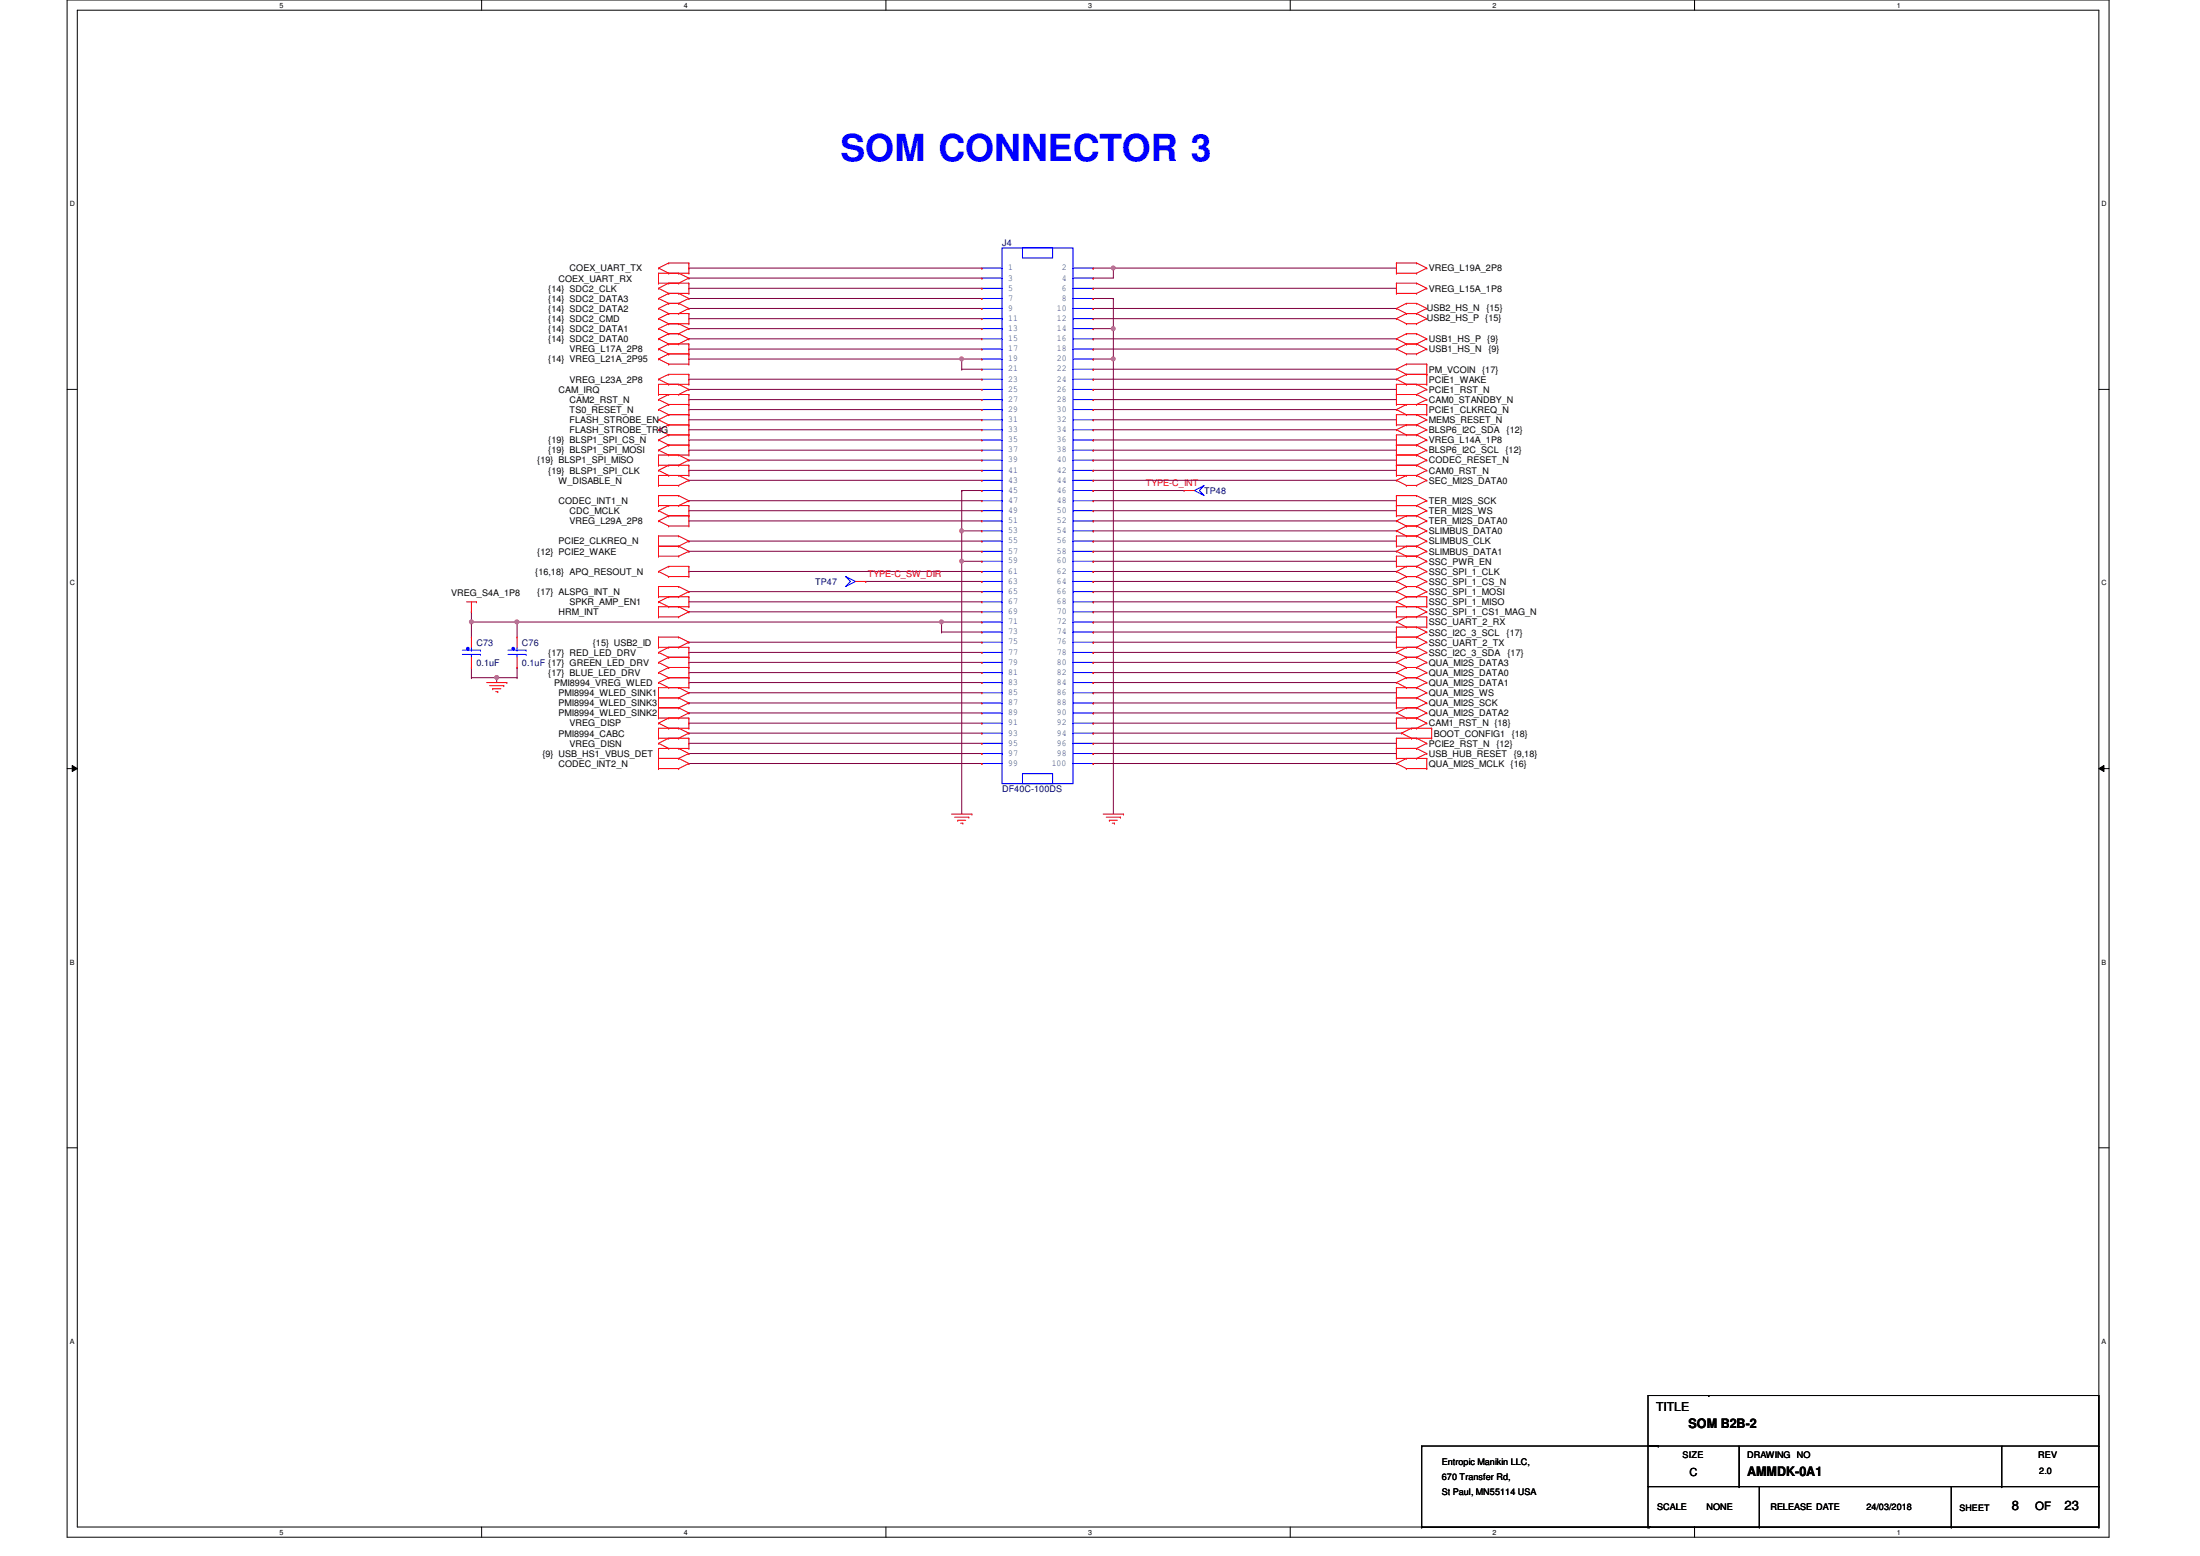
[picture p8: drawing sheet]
<svg xmlns="http://www.w3.org/2000/svg" width="420mm" height="297mm" viewBox="0 0 420 297" stroke-linecap="round" stroke-linejoin="round" font-family="sans-serif">
<path d="M12.8 0h390v293.5h-390zM14.8 1.9h386v289.6h-386z" fill="none" stroke="#000" stroke-width=".19"/>
<g fill="#fff">
<path d="M53.4 .2h.7v1.5h-.7z"/>
<path d="M53.4 291.7h.7v1.5h-.7z"/>
</g>
<path d="M92 0v1.9M92 291.5v2" fill="none" stroke="#000" stroke-width=".19"/>
<g fill="#fff">
<path d="M130.6 .2h.7v1.5h-.7z"/>
<path d="M130.6 291.7h.7v1.5h-.7z"/>
</g>
<path d="M169.2 0v1.9M169.2 291.5v2" fill="none" stroke="#000" stroke-width=".19"/>
<g fill="#fff">
<path d="M207.8 .2h.8v1.5h-.8z"/>
<path d="M207.8 291.7h.8v1.5h-.8z"/>
</g>
<path d="M246.4 0v1.9M246.4 291.5v2" fill="none" stroke="#000" stroke-width=".19"/>
<g fill="#fff">
<path d="M285 .2h.8v1.5h-.8z"/>
<path d="M285 291.7h.8v1.5h-.8z"/>
</g>
<path d="M323.6 0v1.9M323.6 291.5v2" fill="none" stroke="#000" stroke-width=".19"/>
<g fill="#fff">
<path d="M362.2 .2h.8v1.5h-.8z"/>
<path d="M362.2 291.7h.8v1.5h-.8z"/>
<path d="M13.3 38.1h1v1.6h-1z"/>
<path d="M401.4 38.1h.9v1.6h-.9z"/>
<path d="M13.3 110.5h1v1.6h-1z"/>
<path d="M401.4 110.5h.9v1.6h-.9z"/>
</g>
<path d="M12.8 74.3h2M400.8 74.3h2" fill="none" stroke="#000" stroke-width=".19"/>
<g fill="#fff">
<path d="M13.3 182.9h.9v1.5h-.9z"/>
<path d="M401.4 182.9h.8v1.5h-.8z"/>
</g>
<path d="M12.8 146.7h2M13.8 146.1l1 .6-1 .6zM400.8 146.7l1-.6v1.2zM400.8 146.7h2" fill="none" stroke="#000" stroke-width=".19"/>
<path d="M13.8 146.1l1 .6-1 .6zM400.8 146.7l1-.6v1.2z" fill="#000"/>
<g fill="#fff">
<path d="M13.3 255.3h.9v1.5h-.9z"/>
<path d="M401.4 255.3h.8v1.5h-.8z"/>
</g>
<path d="M12.8 219.1h2M400.8 219.1h2" fill="none" stroke="#000" stroke-width=".19"/>
<path d="M183.7 107.1h.1M183.7 107.1v48.3" fill="none" stroke="#800040" stroke-width=".19"/>
<circle cx="183.6" cy="107.1" r=".37" fill="#f0f"/>
<circle cx="183.6" cy="107.1" r=".37" fill="none" stroke="#f0f" stroke-width=".19"/>
<path d="M212.6 68.5h.1M212.6 68.5v86.9" fill="none" stroke="#800040" stroke-width=".19"/>
<circle cx="212.6" cy="68.5" r=".37" fill="#f0f"/>
<circle cx="212.6" cy="68.5" r=".37" fill="none" stroke="#f0f" stroke-width=".19"/>
<g fill="none" stroke="#800040" stroke-width=".19">
<path d="M131.6 53.1h.1M131.6 55h.1M131.6 58.9h.1M131.6 53.1h55.9M131.6 55h55.9M131.6 58.9h55.9M131.6 60.8h.1M131.6 64.7h.1M131.6 66.6h.1M131.6 72.4h.1M131.6 78.2h.1M131.6 60.8h55.9"/>
<path d="M131.6 64.7h55.9M131.6 66.6h55.9M131.6 72.4h55.9M131.6 78.2h55.9M131.6 82h.1M131.6 84h.1M131.6 87.8h.1M131.6 89.8h.1M131.6 95.6h.1M131.6 91.7h.1M131.6 97.5h.1M131.6 99.4h.1"/>
<path d="M131.6 82h55.9M131.6 84h55.9M131.6 87.8h55.9M131.6 89.8h55.9M131.6 95.6h55.9M131.6 91.7h55.9M131.6 97.5h55.9M131.6 99.4h55.9M183.7 101.3h.1M183.7 101.3h3.8"/>
</g>
<circle cx="183.6" cy="101.3" r=".38" fill="#f0f"/>
<circle cx="183.6" cy="101.3" r=".38" fill="none" stroke="#f0f" stroke-width=".19"/>
<g fill="none" stroke="#800040" stroke-width=".19">
<path d="M208.8 58.9h.1M208.8 55h.1M208.8 58.9h57.9M208.8 55h57.9M208.8 60.8h.1M208.8 62.7h.1M208.8 60.8h57.9M208.8 62.7h3.8M131.6 103.3h.1M131.6 109.1h.1M131.6 112.9h.1M131.6 114.9h.1"/>
<path d="M131.6 103.3h55.9M131.6 109.1h55.9M131.6 112.9h55.9M131.6 114.9h55.9M183.7 107.1h.1M183.7 107.1h3.8M131.6 124.5h.1M131.6 126.4h.1M131.6 136.1h.1M131.6 140h.1M131.6 124.5h55.9M131.6 126.4h55.9"/>
<path d="M131.6 136.1h55.9M131.6 140h55.9M131.6 141.9h.1M131.6 145.8h.1M131.6 141.9h55.9M131.6 145.8h55.9M208.8 141.9h.1M208.8 143.8h.1M208.8 141.9h57.9M208.8 143.8h57.9"/>
</g>
<circle cx="212.6" cy="62.7" r=".38" fill="#f0f"/>
<circle cx="212.6" cy="62.7" r=".38" fill="none" stroke="#f0f" stroke-width=".19"/>
<g fill="none" stroke="#800040" stroke-width=".19">
<path d="M131.6 51.2h.1M131.6 57h.1M131.6 51.2h55.9M131.6 57h55.9M208.8 53.1h.1M208.8 57h.1M208.8 57h3.8M212.6 51.2h.1M212.6 57h.1M212.6 57v11.5h-3.8M212.6 51.2v1.9h-3.8M131.6 62.7h.1"/>
<path d="M131.6 74.3h.1M131.6 76.3h.1M131.6 68.5h.1M131.6 68.5h55.9M131.6 76.3h55.9M131.6 74.3h55.9M131.6 62.7h55.9M183.7 70.5h.1M183.7 68.5h.1M183.7 70.5h3.8M183.7 68.5v2M208.8 68.5h.1"/>
<path d="M208.8 70.5h.1M208.8 72.4h.1M208.8 78.2h.1M208.8 76.3h.1M208.8 74.3h.1M208.8 66.6h.1M208.8 70.5h57.9M208.8 72.4h57.9M208.8 78.2h57.9M208.8 76.3h57.9M208.8 74.3h57.9M208.8 66.6h57.9"/>
<path d="M212.6 62.7h.1M131.6 80.1h.1M131.6 85.9h.1M131.6 85.9h55.9M131.6 80.1h55.9M183.7 93.6h.1M183.7 93.6h3.8M183.7 93.6v13.5M208.8 82h.1M208.8 84h.1M208.8 85.9h.1M208.8 99.4h.1"/>
<path d="M208.8 97.5h.1M208.8 89.8h.1M208.8 95.6h.1M208.8 87.8h.1M208.8 80.1h.1M208.8 93.6h.1M208.8 82h57.9M208.8 84h57.9M208.8 85.9h57.9M208.8 99.4h57.9M208.8 97.5h57.9M208.8 89.8h57.9"/>
<path d="M208.8 95.6h57.9M208.8 87.8h57.9M208.8 80.1h57.9M208.8 93.6h17.3M131.6 105.2h.1M131.6 116.8h.1M131.6 105.2h55.9M131.6 116.8h55.9M165.3 111h.1M165.3 111h22.2M179.8 118.7h.1M179.8 118.7v1.9"/>
<path d="M183.7 101.3h.1M208.8 109.1h.1M208.8 118.7h.1M208.8 105.2h.1M208.8 103.3h.1M208.8 101.3h.1M208.8 107.1h.1M208.8 111h.1M208.8 112.9h.1M208.8 114.9h.1M208.8 116.8h.1M208.8 109.1h57.9"/>
<path d="M208.8 118.7h57.9M208.8 105.2h57.9M208.8 103.3h57.9M208.8 101.3h57.9M208.8 107.1h57.9M208.8 111h57.9M208.8 112.9h57.9M208.8 114.9h57.9M208.8 116.8h57.9M131.6 128.4h.1M131.6 122.6h.1M131.6 130.3h.1"/>
<path d="M131.6 132.2h.1M131.6 134.2h.1M131.6 138h.1M131.6 132.2h55.9M131.6 134.2h55.9M131.6 128.4h55.9M131.6 122.6h55.9M131.6 130.3h55.9M131.6 138h55.9M179.8 120.6h.1M179.8 120.6h7.7M208.8 120.6h.1"/>
<path d="M208.8 132.2h.1M208.8 134.2h.1M208.8 124.5h.1M208.8 136.1h.1M208.8 122.6h.1M208.8 126.4h.1M208.8 128.4h.1M208.8 130.3h.1M208.8 138h.1M208.8 140h.1M208.8 120.6h57.9M208.8 132.2h57.9"/>
<path d="M208.8 134.2h57.9M208.8 124.5h57.9M208.8 128.4h57.9M208.8 136.1h57.9M208.8 122.6h57.9M208.8 130.3h57.9M208.8 138h57.9M208.8 126.4h57.9M208.8 140h58.9M131.6 143.8h.1M131.6 143.8h55.9M208.8 145.8h.1"/>
<path d="M208.8 145.8h57.9"/>
</g>
<circle cx="183.6" cy="68.5" r=".37" fill="#f0f"/>
<circle cx="183.6" cy="68.5" r=".37" fill="none" stroke="#f0f" stroke-width=".19"/>
<path d="M208.8 51.2h.1M208.8 51.2h3.8M90 118.7h.1M90 118.7h8.8M179.8 118.7h.1M179.8 118.7h7.7" fill="none" stroke="#800040" stroke-width=".19"/>
<circle cx="212.6" cy="51.2" r=".37" fill="#f0f"/>
<circle cx="212.6" cy="51.2" r=".37" fill="none" stroke="#f0f" stroke-width=".19"/>
<path d="M212.6 51.2h.1M212.6 51.2h54.1M90 116.8h.1M90 116.8v1.9" fill="none" stroke="#800040" stroke-width=".19"/>
<circle cx="90" cy="118.7" r=".37" fill="#f0f"/>
<circle cx="90" cy="118.7" r=".37" fill="none" stroke="#f0f" stroke-width=".19"/>
<path d="M208.8 64.7h.1M208.8 64.7h57.9M208.8 91.7h.1M208.8 91.7h57.9M90 118.7h.1M90 118.7v2.9M98.8 118.7h.1M98.8 118.7v2.9M98.8 118.7h81" fill="none" stroke="#800040" stroke-width=".19"/>
<circle cx="179.8" cy="118.7" r=".37" fill="#f0f"/>
<circle cx="179.8" cy="118.7" r=".37" fill="none" stroke="#f0f" stroke-width=".19"/>
<circle cx="98.7" cy="118.7" r=".37" fill="#f0f"/>
<circle cx="98.7" cy="118.7" r=".37" fill="none" stroke="#f0f" stroke-width=".19"/>
<path d="M90 129.4h.1M90 127.4v2M90 129.4h4.9M94.9 129.4h.1M94.9 129.4v.9M98.8 127.4h.1M98.8 127.4v2" fill="none" stroke="#800040" stroke-width=".19"/>
<circle cx="94.9" cy="129.3" r=".38" fill="#f0f"/>
<circle cx="94.9" cy="129.3" r=".38" fill="none" stroke="#f0f" stroke-width=".19"/>
<path d="M94.9 129.4h3.9M98.8 129.4h.1" fill="none" stroke="#800040" stroke-width=".19"/>
<g fill="none" stroke="#f00" stroke-width=".19">
<path d="M125.8 51.2h.1M125.8 54.1h.1M125.8 52.2h.1M125.8 55h.1M125.8 57h.1M125.8 58.9h.1M125.8 52.2h5.8M125.8 51.2l1.9 1M125.8 54.1h5.8M125.8 52.2v1.9M125.8 55l1.9 1M125.8 57l1.9 .9"/>
<path d="M125.8 58.9l1.9 1M127.7 50.2h.1M127.7 52.2h.1M127.7 54.1h.1M127.7 56h.1M127.7 57.9h.1M127.7 59.9h.1M127.7 50.2l-1.9 1M127.7 50.2h3.9M127.7 54.1l-1.9 .9M127.7 56h3.9M127.7 56l-1.9 1"/>
<path d="M127.7 57.9h1.9M127.7 57.9l-1.9 1M127.7 59.9h3.9M127.7 59.9l-1.9 .9M129.6 52.2h.1M129.6 54.1h.1M129.6 56h.1M129.6 57.9h.1M129.6 59.9h.1M129.6 52.2l2 .9M129.6 56l2 1M129.6 57.9l2 1"/>
<path d="M131.6 50.2h.1M131.6 52.2h.1M131.6 53.1h.1M131.6 54.1h.1M131.6 56h.1M131.6 57h.1M131.6 58.9h.1M131.6 59.9h.1M131.6 50.2v2M131.6 54.1v1.9M131.6 59.9v1.9M131.6 53.1l-2 1"/>
<path d="M131.6 57l-2 .9M131.6 58.9l-2 1M266.7 52.2h.1M266.7 50.2h.1M266.7 56h.1M266.7 54.1h.1M266.7 58.9h.1M266.7 50.2h3.8M266.7 52.2h3.8M266.7 54.1h3.8M266.7 56h3.8M266.7 50.2v2"/>
<path d="M266.7 54.1v1.9M266.7 58.9l1.9 1M268.6 59.9h.1M268.6 57.9h.1M268.6 57.9h1.9M268.6 59.9h1.9M268.6 57.9l-1.9 1M268.6 59.9l-1.9 .9M270.5 50.2h.1M270.5 52.2h.1M270.5 54.1h.1M270.5 56h.1"/>
<path d="M270.5 59.9h.1M270.5 57.9h.1M270.5 50.2l2 1M270.5 54.1l2 .9M270.5 57.9l2 1M270.5 59.9l2 .9M272.5 51.2h.1M272.5 55h.1M272.5 58.9h.1M272.5 51.2l-2 1M272.5 55l-2 1M272.5 58.9l-2 1"/>
<path d="M125.8 60.8h.1M125.8 62.7h.1M125.8 64.7h.1M125.8 66.6h.1M125.8 68.5h.1M125.8 72.4h.1M125.8 75.3h.1M125.8 73.4h.1M125.8 76.3h.1M125.8 78.2h.1M125.8 73.4v1.9M125.8 60.8l1.9 1"/>
<path d="M125.8 62.7l1.9 1M125.8 64.7l1.9 1M125.8 66.6l1.9 1M125.8 68.5l1.9 1M125.8 73.4h5.8M125.8 72.4l1.9 1M125.8 75.3h5.8M125.8 76.3l1.9 .9M125.8 78.2l1.9 1M127.7 61.8h.1M127.7 63.7h.1M127.7 65.7h.1"/>
<path d="M127.7 67.6h.1M127.7 69.5h.1M127.7 71.5h.1M127.7 73.4h.1M127.7 75.3h.1M127.7 77.2h.1M127.7 79.2h.1M127.7 61.8h3.9M127.7 61.8l-1.9 .9M127.7 63.7h1.9M127.7 63.7l-1.9 1M127.7 65.7h3.9"/>
<path d="M127.7 65.7l-1.9 .9M127.7 67.6h3.9M127.7 67.6l-1.9 .9M127.7 69.5h3.9M127.7 71.5l-1.9 .9M127.7 71.5h3.9M127.7 75.3l-1.9 1M127.7 77.2h3.9M127.7 77.2l-1.9 1M127.7 79.2h3.9M127.7 79.2l-1.9 .9M129.6 61.8h.1"/>
<path d="M129.6 63.7h.1M129.6 65.7h.1M129.6 73.4h.1M129.6 75.3h.1M129.6 61.8l2 .9M129.6 63.7l2 1M129.6 73.4l2 .9M131.6 61.8h.1M131.6 62.7h.1M131.6 64.7h.1M131.6 65.7h.1M131.6 67.6h.1"/>
<path d="M131.6 69.5h.1M131.6 71.5h.1M131.6 73.4h.1M131.6 74.3h.1M131.6 75.3h.1M131.6 77.2h.1M131.6 79.2h.1M131.6 65.7v3.8M131.6 71.5v1.9M131.6 75.3v11.6M131.6 62.7l-2 1M131.6 64.7l-2 1"/>
<path d="M131.6 74.3l-2 1M266.7 64.7h.1M266.7 66.6h.1M266.7 77.2h.1M266.7 75.3h.1M266.7 78.2h.1M266.7 79.2h.1M266.7 70.5h.1M266.7 72.4h.1M266.7 73.4h.1M266.7 60.8h.1M266.7 73.4h5.8"/>
<path d="M266.7 75.3h3.8M266.7 77.2h5.8M266.7 79.2h5.8M266.7 73.4v3.8M266.7 79.2v1.9M266.7 64.7l1.9 1M266.7 66.6l1.9 1M266.7 78.2l1.9 1M266.7 70.5l1.9 1M266.7 72.4l1.9 1M266.7 60.8l1.9 1M268.6 63.7h.1"/>
<path d="M268.6 65.7h.1M268.6 67.6h.1M268.6 77.2h.1M268.6 79.2h.1M268.6 69.5h.1M268.6 71.5h.1M268.6 73.4h.1M268.6 61.8h.1M268.6 61.8h1.9M268.6 63.7h1.9M268.6 65.7h1.9M268.6 67.6h1.9"/>
<path d="M268.6 69.5h3.9M268.6 71.5h3.9M268.6 63.7l-1.9 1M268.6 65.7l-1.9 .9M268.6 77.2l-1.9 1M268.6 69.5l-1.9 1M268.6 71.5l-1.9 .9M270.5 63.7h.1M270.5 65.7h.1M270.5 67.6h.1M270.5 75.3h.1M270.5 77.2h.1"/>
<path d="M270.5 79.2h.1M270.5 73.4h.1M270.5 61.8h.1M270.5 63.7l2 1M270.5 65.7l2 .9M270.5 75.3l2 1M270.5 79.2l2 .9M270.5 73.4l2 .9M272.5 64.7h.1M272.5 66.6h.1M272.5 76.3h.1M272.5 77.2h.1"/>
<path d="M272.5 79.2h.1M272.5 69.5h.1M272.5 71.5h.1M272.5 73.4h.1M272.5 74.3h.1M272.5 60.8h.1M272.5 64.7l-2 1M272.5 66.6l-2 1M272.5 76.3l-2 .9M272.5 69.5v3.9M272.5 77.2v2M272.5 74.3l-2 1"/>
<path d="M272.5 60.8l-2 1M125.8 80.1h.1M125.8 82h.1M125.8 84h.1M125.8 85.9h.1M125.8 88.8h.1M125.8 86.9h.1M125.8 89.8h.1M125.8 92.7h.1M125.8 90.8h.1M125.8 96.5h.1M125.8 94.6h.1"/>
<path d="M125.8 97.5h.1M125.8 99.4h.1M125.8 86.9v1.9M125.8 90.8v1.9M125.8 94.6v1.9M125.8 80.1l1.9 1M125.8 82l1.9 1M125.8 84l1.9 1M125.8 86.9h5.8M125.8 85.9l1.9 1M125.8 88.8h5.8M125.8 90.8h5.8"/>
<path d="M125.8 89.8l1.9 1M125.8 92.7h3.8M125.8 94.6h3.8M125.8 96.5h5.8M125.8 97.5l1.9 1M125.8 99.4l1.9 1M127.7 81.1h.1M127.7 83h.1M127.7 85h.1M127.7 86.9h.1M127.7 88.8h.1M127.7 90.8h.1"/>
<path d="M127.7 96.5h.1M127.7 98.5h.1M127.7 81.1h3.9M127.7 81.1l-1.9 .9M127.7 83h3.9M127.7 83l-1.9 1M127.7 85h3.9M127.7 85l-1.9 .9M127.7 88.8l-1.9 1M127.7 96.5l-1.9 1M127.7 98.5h3.9M127.7 98.5l-1.9 .9"/>
<path d="M129.6 86.9h.1M129.6 88.8h.1M129.6 90.8h.1M129.6 92.7h.1M129.6 94.6h.1M129.6 96.5h.1M129.6 86.9l2 .9M129.6 90.8l2 .9M129.6 94.6l2 1M131.6 81.1h.1M131.6 83h.1M131.6 85h.1"/>
<path d="M131.6 86.9h.1M131.6 87.8h.1M131.6 88.8h.1M131.6 90.8h.1M131.6 91.7h.1M131.6 95.6h.1M131.6 96.5h.1M131.6 98.5h.1M131.6 88.8v2M131.6 96.5v3.9M131.6 87.8l-2 1M131.6 91.7l-2 1"/>
<path d="M131.6 95.6l-2 .9M266.7 81.1h.1M266.7 82h.1M266.7 85h.1M266.7 83h.1M266.7 86.9h.1M266.7 88.8h.1M266.7 90.8h.1M266.7 91.7h.1M266.7 96.5h.1M266.7 94.6h.1M266.7 98.5h.1"/>
<path d="M266.7 99.4h.1M266.7 81.1h3.8M266.7 83h3.8M266.7 85h3.8M266.7 86.9h3.8M266.7 88.8h3.8M266.7 90.8h3.8M266.7 94.6h3.8M266.7 96.5h3.8M266.7 98.5h3.8M266.7 83v7.8M266.7 94.6v3.9"/>
<path d="M266.7 82l1.9 1M266.7 91.7l1.9 1M266.7 99.4l1.9 1M268.6 81.1h.1M268.6 83h.1M268.6 90.8h.1M268.6 92.7h.1M268.6 98.5h.1M268.6 92.7h1.9M268.6 81.1l-1.9 .9M268.6 90.8l-1.9 .9M268.6 98.5l-1.9 .9"/>
<path d="M270.5 81.1h.1M270.5 83h.1M270.5 85h.1M270.5 86.9h.1M270.5 88.8h.1M270.5 90.8h.1M270.5 92.7h.1M270.5 94.6h.1M270.5 96.5h.1M270.5 98.5h.1M270.5 81.1l2 .9M270.5 83l2 1"/>
<path d="M270.5 85l2 .9M270.5 86.9l2 .9M270.5 88.8l2 1M270.5 90.8l2 .9M270.5 94.6l2 1M270.5 96.5l2 1M270.5 98.5l2 .9M272.5 80.1h.1M272.5 82h.1M272.5 84h.1M272.5 85.9h.1M272.5 87.8h.1"/>
<path d="M272.5 89.8h.1M272.5 91.7h.1M272.5 95.6h.1M272.5 97.5h.1M272.5 99.4h.1M272.5 80.1l-2 1M272.5 82l-2 1M272.5 84l-2 1M272.5 85.9l-2 1M272.5 87.8l-2 1M272.5 89.8l-2 1M272.5 91.7l-2 1"/>
<path d="M272.5 95.6l-2 .9M272.5 97.5l-2 1M272.5 99.4l-2 1M89.1 114.9h1.9M90 116.8h.1M90 114.9v1.9M91 114.9h.1M125.8 104.3h.1M125.8 102.3h.1M125.8 106.2h.1M125.8 109.1h.1M125.8 113.9h.1"/>
<path d="M125.8 112h.1M125.8 114.9h.1M125.8 117.8h.1M125.8 115.8h.1M125.8 102.3v3.9M125.8 112v1.9M125.8 115.8v2M125.8 102.3h3.8M125.8 104.3h3.8M125.8 106.2h3.8M125.8 109.1l1.9 1M125.8 112h3.8"/>
<path d="M125.8 113.9h5.8M125.8 115.8h5.8M125.8 114.9l1.9 .9M125.8 117.8h3.8M127.7 100.4h.1M127.7 108.1h.1M127.7 110.1h.1M127.7 113.9h.1M127.7 115.8h.1M127.7 100.4h3.9M127.7 108.1l-1.9 1M127.7 108.1h3.9"/>
<path d="M127.7 110.1h3.9M127.7 113.9l-1.9 1M129.6 102.3h.1M129.6 104.3h.1M129.6 106.2h.1M129.6 112h.1M129.6 113.9h.1M129.6 115.8h.1M129.6 117.8h.1M129.6 102.3l2 1M129.6 104.3l2 .9M129.6 112l2 .9"/>
<path d="M129.6 115.8l2 1M131.6 100.4h.1M131.6 103.3h.1M131.6 105.2h.1M131.6 108.1h.1M131.6 110.1h.1M131.6 112.9h.1M131.6 113.9h.1M131.6 115.8h.1M131.6 116.8h.1M131.6 108.1v2M131.6 113.9v1.9"/>
<path d="M131.6 103.3l-2 1M131.6 105.2l-2 1M131.6 112.9l-2 1M131.6 116.8l-2 1M163.4 111h1.9M165.3 111h.1M266.7 101.3h.1M266.7 104.3h.1M266.7 102.3h.1M266.7 105.2h.1M266.7 108.1h.1M266.7 106.2h.1"/>
<path d="M266.7 109.1h.1M266.7 111h.1M266.7 112.9h.1M266.7 114.9h.1M266.7 117.8h.1M266.7 115.8h.1M266.7 118.7h.1M266.7 119.7h.1M266.7 102.3h3.8M266.7 104.3h3.8M266.7 106.2h3.8M266.7 108.1h3.8"/>
<path d="M266.7 115.8h5.8M266.7 117.8h5.8M266.7 102.3v2M266.7 106.2v1.9M266.7 115.8v2M266.7 119.7v3.9M266.7 101.3l1.9 1M266.7 105.2l1.9 1M266.7 109.1l1.9 1M266.7 111l1.9 1M266.7 112.9l1.9 1M266.7 114.9l1.9 .9"/>
<path d="M266.7 119.7h5.8M266.7 118.7l1.9 1M268.6 100.4h.1M268.6 102.3h.1M268.6 104.3h.1M268.6 106.2h.1M268.6 108.1h.1M268.6 110.1h.1M268.6 112h.1M268.6 113.9h.1M268.6 115.8h.1M268.6 117.8h.1"/>
<path d="M268.6 119.7h.1M268.6 100.4h1.9M268.6 110.1h1.9M268.6 112h1.9M268.6 113.9h3.9M268.6 100.4l-1.9 .9M268.6 104.3l-1.9 .9M268.6 108.1l-1.9 1M268.6 110.1l-1.9 .9M268.6 112l-1.9 .9M268.6 113.9l-1.9 1M268.6 117.8l-1.9 .9"/>
<path d="M270.5 100.4h.1M270.5 102.3h.1M270.5 104.3h.1M270.5 106.2h.1M270.5 108.1h.1M270.5 110.1h.1M270.5 112h.1M270.5 113.9h.1M270.5 115.8h.1M270.5 117.8h.1M270.5 119.7h.1M270.5 100.4l2 .9"/>
<path d="M270.5 102.3l2 1M270.5 104.3l2 .9M270.5 106.2l2 .9M270.5 108.1l2 1M270.5 110.1l2 .9M270.5 112l2 .9M270.5 115.8l2 1M270.5 119.7l2 .9M272.5 101.3h.1M272.5 103.3h.1M272.5 105.2h.1M272.5 107.1h.1"/>
<path d="M272.5 109.1h.1M272.5 111h.1M272.5 112.9h.1M272.5 113.9h.1M272.5 115.8h.1M272.5 116.8h.1M272.5 117.8h.1M272.5 119.7h.1M272.5 113.9v1.9M272.5 117.8v1.9M272.5 101.3l-2 1M272.5 103.3l-2 1"/>
<path d="M272.5 105.2l-2 1M272.5 107.1l-2 1M272.5 109.1l-2 1M272.5 111l-2 1M272.5 112.9l-2 1M272.5 116.8l-2 1M93 130.3h3.8M93.5 130.9h2.7M94.1 131.5h.1M94.1 131.5h1.6M94.7 132h.4M95.1 132h.1"/>
<path d="M96.2 130.9h.1M96.8 130.3h.1M125.8 123.6h.1M125.8 121.6h.1M125.8 124.5h.1M125.8 126.4h.1M125.8 128.4h.1M125.8 130.3h.1M125.8 133.2h.1M125.8 131.3h.1M125.8 135.1h.1M125.8 137.1h.1"/>
<path d="M125.8 138h.1M125.8 139h.1M125.8 121.6v2M125.8 131.3v5.8M125.8 139v1.9M125.8 121.6h3.8M125.8 123.6h5.8M125.8 124.5l1.9 1M125.8 126.4l1.9 1M125.8 128.4l1.9 1M125.8 131.3h5.8M125.8 130.3l1.9 1"/>
<path d="M125.8 133.2h3.8M125.8 135.1h3.8M125.8 137.1h5.8M125.8 139h5.8M125.8 138l1.9 1M127.7 123.6h.1M127.7 125.5h.1M127.7 127.4h.1M127.7 129.4h.1M127.7 131.3h.1M127.7 137.1h.1M127.7 139h.1"/>
<path d="M127.7 123.6l-1.9 .9M127.7 125.5h3.9M127.7 125.5l-1.9 .9M127.7 127.4h3.9M127.7 127.4l-1.9 1M127.7 129.4h3.9M127.7 129.4l-1.9 .9M127.7 137.1l-1.9 .9M129.6 121.6h.1M129.6 123.6h.1M129.6 131.3h.1M129.6 133.2h.1"/>
<path d="M129.6 135.1h.1M129.6 137.1h.1M129.6 139h.1M129.6 121.6l2 1M129.6 131.3l2 .9M129.6 133.2l2 1M129.6 135.1l2 1M129.6 139l2 1M131.6 122.6h.1M131.6 123.6h.1M131.6 125.5h.1M131.6 127.4h.1"/>
<path d="M131.6 129.4h.1M131.6 131.3h.1M131.6 132.2h.1M131.6 134.2h.1M131.6 136.1h.1M131.6 137.1h.1M131.6 139h.1M131.6 140h.1M131.6 123.6v7.7M131.6 137.1v1.9M131.6 122.6l-2 1M131.6 132.2l-2 1"/>
<path d="M131.6 134.2l-2 .9M131.6 136.1l-2 1M131.6 140l-2 .9M266.7 121.6h.1M266.7 123.6h.1M266.7 124.5h.1M266.7 126.4h.1M266.7 128.4h.1M266.7 130.3h.1M266.7 133.2h.1M266.7 131.3h.1M266.7 135.1h.1"/>
<path d="M266.7 136.1h.1M266.7 139h.1M266.7 137.1h.1M266.7 121.6h3.8M266.7 123.6h3.8M266.7 131.3h3.8M266.7 133.2h3.8M266.7 135.1h3.8M266.7 137.1h3.8M266.7 139h6.7M266.7 131.3v3.8M266.7 137.1v1.9"/>
<path d="M266.7 124.5l1.9 1M266.7 126.4l1.9 1M266.7 128.4l1.9 1M266.7 130.3l1.9 1M266.7 136.1l1.9 1M267.7 140h.1M267.7 140l1.9 .9M268.6 123.6h.1M268.6 125.5h.1M268.6 127.4h.1M268.6 129.4h.1M268.6 131.3h.1"/>
<path d="M268.6 135.1h.1M268.6 137.1h.1M268.6 125.5h1.9M268.6 127.4h1.9M268.6 129.4h1.9M268.6 123.6l-1.9 .9M268.6 125.5l-1.9 .9M268.6 127.4l-1.9 1M268.6 129.4l-1.9 .9M268.6 135.1l-1.9 1M269.6 139h.1M269.6 139l-1.9 1"/>
<path d="M270.5 121.6h.1M270.5 123.6h.1M270.5 125.5h.1M270.5 127.4h.1M270.5 129.4h.1M270.5 131.3h.1M270.5 133.2h.1M270.5 135.1h.1M270.5 137.1h.1M270.5 139h.1M270.5 121.6l2 1M270.5 123.6l2 .9"/>
<path d="M270.5 125.5l2 .9M270.5 127.4l2 1M270.5 129.4l2 .9M270.5 131.3l2 .9M270.5 133.2l2 1M270.5 135.1l2 1M270.5 137.1l2 .9M272.5 120.6h.1M272.5 122.6h.1M272.5 124.5h.1M272.5 126.4h.1M272.5 128.4h.1"/>
<path d="M272.5 130.3h.1M272.5 132.2h.1M272.5 134.2h.1M272.5 136.1h.1M272.5 138h.1M272.5 120.6l-2 1M272.5 122.6l-2 1M272.5 124.5l-2 1M272.5 126.4l-2 1M272.5 128.4l-2 1M272.5 130.3l-2 1M272.5 132.2l-2 1"/>
<path d="M272.5 134.2l-2 .9M272.5 136.1l-2 1M272.5 138l-2 1M273.4 139h.1M273.4 139v1.9M125.8 140.9h.1M125.8 141.9h.1M125.8 144.8h.1M125.8 142.9h.1M125.8 146.7h.1M125.8 142.9v3.8M125.8 140.9h5.8"/>
<path d="M125.8 142.9h5.8M125.8 141.9l1.9 1M125.8 144.8h3.8M125.8 146.7h3.8M127.7 140.9h.1M127.7 142.9h.1M127.7 140.9l-1.9 1M129.6 140.9h.1M129.6 142.9h.1M129.6 144.8h.1M129.6 146.7h.1M129.6 142.9l2 .9"/>
<path d="M129.6 144.8l2 1M131.6 140.9h.1M131.6 142.9h.1M131.6 143.8h.1M131.6 145.8h.1M131.6 140.9v2M131.6 143.8l-2 1M131.6 145.8l-2 .9M181.7 155.4h3.9M182.3 156h2.7M182.9 156.6h.1M182.9 156.6h1.5"/>
<path d="M183.5 157.1h.4M183.9 157.1h.1M185 156h.1M185.6 155.4h.1M210.7 155.4h3.9M211.3 156h2.7M211.9 156.6h.1M211.9 156.6h1.5M212.4 157.1h.4M212.8 157.1h.1M214 156h.1M214.6 155.4h.1"/>
<path d="M266.7 142.9h.1M266.7 140.9h.1M266.7 144.8h.1M266.7 145.8h.1M266.7 140.9h6.7M266.7 142.9h3.8M266.7 144.8h5.8M266.7 140.9v3.9M266.7 145.8l1.9 .9M268.6 144.8h.1M268.6 146.7h.1M268.6 146.7h3.9"/>
<path d="M268.6 144.8l-1.9 1M269.6 140.9h.1M270.5 140.9h.1M270.5 142.9h.1M270.5 144.8h.1M270.5 140.9l2 1M270.5 142.9l2 .9M272.5 141.9h.1M272.5 143.8h.1M272.5 144.8h.1M272.5 146.7h.1M272.5 144.8v1.9"/>
<path d="M272.5 141.9l-2 1M272.5 143.8l-2 1M273.4 140.9h.1"/>
</g>
<g fill="none" stroke="#000" stroke-width=".19">
<path d="M271.5 276.1h.1M271.5 276.1h129.3M271.5 276.1v15.4M316.7 276.1h.1M326.3 266.4h.1M332.1 276.1v7.7M382.3 276.1v7.7M400.8 276.1h.1M271.5 291.5h.1M271.5 291.5h129.3M314.7 291.5h.1M314.7 291.5v-25.1h86.1v25.1"/>
<path d="M314.7 283.8h86.1M314.9 291.5h.1M332.1 283.8h.1M336 291.5h.1M336 283.8v7.7M372.6 291.5h.1M372.6 283.8v7.7M382.3 283.8h.1M400.8 283.8h.1M400.8 291.5h.1"/>
</g>
<path d="M161.5 110.1l1.9 .9-1.9 1 .9-1zM88.3 124.9h3.5M88.3 124.1h3.5M90 124.9h.1M90 124.9v.6M91.8 124.9h.1M91.8 124.1h.1" fill="none" stroke="#00f" stroke-width=".19"/>
<circle cx="89.4" cy="123.8" r=".26" fill="#00f"/>
<g fill="none" stroke="#00f" stroke-width=".19">
<path d="M90 124.1h.1M90 123.6v.5M97 124.9h3.5M97 124.1h3.5M98.8 124.9h.1M98.8 124.9v.6M100.5 124.9h.1M100.5 124.1h.1"/>
<circle cx="89.4" cy="123.8" r=".26"/>
</g>
<path d="M90 121.6h.1M90 127.4h.1M90 121.6v2M90 125.5v1.9" fill="none" stroke="#f00" stroke-width=".19"/>
<circle cx="98" cy="123.8" r=".26" fill="#00f"/>
<g fill="none" stroke="#00f" stroke-width=".19">
<path d="M187.5 51.2h3.9M187.5 53.1h3.9M187.5 55h3.9M187.5 57h3.9M187.5 58.9h3.9M191.4 47.3h13.5v102.3h-13.5zM191.4 51.2h.1M191.4 53.1h.1M191.4 55h.1M191.4 57h.1M191.4 58.9h.1M195.3 47.3h5.7v1.9h-5.7z"/>
<path d="M204.9 51.2h.1M204.9 53.1h.1M204.9 55h.1M204.9 57h.1M204.9 58.9h.1M204.9 51.2h3.9M204.9 53.1h3.9M204.9 55h3.9M204.9 57h3.9M204.9 58.9h3.9M187.5 60.8h3.9M187.5 62.7h3.9"/>
<path d="M187.5 64.7h3.9M187.5 66.6h3.9M187.5 68.5h3.9M187.5 70.5h3.9M187.5 72.4h3.9M187.5 74.3h3.9M187.5 76.3h3.9M187.5 78.2h3.9M191.4 60.8h.1M191.4 62.7h.1M191.4 64.7h.1M191.4 66.6h.1"/>
<path d="M191.4 68.5h.1M191.4 70.5h.1M191.4 72.4h.1M191.4 74.3h.1M191.4 76.3h.1M191.4 78.2h.1M204.9 60.8h.1M204.9 62.7h.1M204.9 64.7h.1M204.9 66.6h.1M204.9 68.5h.1M204.9 70.5h.1"/>
<path d="M204.9 72.4h.1M204.9 74.3h.1M204.9 76.3h.1M204.9 78.2h.1M204.9 60.8h3.9M204.9 62.7h3.9M204.9 64.7h3.9M204.9 66.6h3.9M204.9 68.5h3.9M204.9 70.5h3.9M204.9 72.4h3.9M204.9 74.3h3.9"/>
<path d="M204.9 76.3h3.9M204.9 78.2h3.9M187.5 80.1h3.9M187.5 82h3.9M187.5 84h3.9M187.5 85.9h3.9M187.5 87.8h3.9M187.5 89.8h3.9M187.5 91.7h3.9M187.5 93.6h3.9M187.5 95.6h3.9M187.5 97.5h3.9"/>
<path d="M187.5 99.4h3.9M191.4 80.1h.1M191.4 82h.1M191.4 84h.1M191.4 85.9h.1M191.4 87.8h.1M191.4 89.8h.1M191.4 91.7h.1M191.4 93.6h.1M191.4 95.6h.1M191.4 97.5h.1M191.4 99.4h.1"/>
<path d="M204.9 80.1h.1M204.9 82h.1M204.9 84h.1M204.9 85.9h.1M204.9 87.8h.1M204.9 89.8h.1M204.9 91.7h.1M204.9 93.6h.1M204.9 95.6h.1M204.9 97.5h.1M204.9 99.4h.1M204.9 80.1h3.9"/>
<path d="M204.9 82h3.9M204.9 84h3.9M204.9 85.9h3.9M204.9 87.8h3.9M204.9 89.8h3.9M204.9 91.7h3.9M204.9 93.6h3.9M204.9 95.6h3.9M204.9 97.5h3.9M204.9 99.4h3.9M228.1 93.6l1.9-.9-.9 .9 .9 1zM187.5 101.3h3.9"/>
<path d="M187.5 103.3h3.9M187.5 105.2h3.9M187.5 107.1h3.9M187.5 109.1h3.9M187.5 111h3.9M187.5 112.9h3.9M187.5 114.9h3.9M187.5 116.8h3.9M187.5 118.7h3.9M191.4 101.3h.1M191.4 103.3h.1M191.4 105.2h.1"/>
<path d="M191.4 107.1h.1M191.4 109.1h.1M191.4 111h.1M191.4 112.9h.1M191.4 114.9h.1M191.4 116.8h.1M191.4 118.7h.1M204.9 101.3h.1M204.9 103.3h.1M204.9 105.2h.1M204.9 107.1h.1M204.9 109.1h.1"/>
<path d="M204.9 111h.1M204.9 112.9h.1M204.9 114.9h.1M204.9 116.8h.1M204.9 118.7h.1M204.9 101.3h3.9M204.9 103.3h3.9M204.9 105.2h3.9M204.9 107.1h3.9M204.9 109.1h3.9M204.9 111h3.9M204.9 112.9h3.9"/>
<path d="M204.9 114.9h3.9M204.9 116.8h3.9M204.9 118.7h3.9M98.8 124.1h.1M98.8 123.6v.5M187.5 120.6h3.9M187.5 122.6h3.9M187.5 124.5h3.9M187.5 126.4h3.9M187.5 128.4h3.9M187.5 130.3h3.9M187.5 134.2h3.9"/>
<path d="M187.5 132.2h3.9M187.5 136.1h3.9M187.5 138h3.9M187.5 140h3.9M191.4 120.6h.1M191.4 122.6h.1M191.4 124.5h.1M191.4 126.4h.1M191.4 128.4h.1M191.4 130.3h.1M191.4 132.2h.1M191.4 134.2h.1"/>
<path d="M191.4 136.1h.1M191.4 138h.1M191.4 140h.1M204.9 120.6h.1M204.9 122.6h.1M204.9 124.5h.1M204.9 126.4h.1M204.9 128.4h.1M204.9 134.2h.1M204.9 130.3h.1M204.9 136.1h.1M204.9 132.2h.1"/>
<path d="M204.9 138h.1M204.9 140h.1M204.9 120.6h3.9M204.9 122.6h3.9M204.9 124.5h3.9M204.9 126.4h3.9M204.9 128.4h3.9M204.9 130.3h3.9M204.9 134.2h3.9M204.9 132.2h3.9M204.9 136.1h3.9M204.9 138h3.9"/>
<path d="M204.9 140h3.9M187.5 141.9h3.9M187.5 143.8h3.9M187.5 145.8h3.9M191.4 141.9h.1M191.4 143.8h.1M191.4 145.8h.1M195.3 147.7h5.7v1.9h-5.7zM204.9 141.9h.1M204.9 143.8h.1M204.9 145.8h.1M204.9 141.9h3.9"/>
<path d="M204.9 143.8h3.9M204.9 145.8h3.9"/>
<circle cx="98" cy="123.8" r=".26"/>
</g>
<g fill="none" stroke="#f00" stroke-width=".19">
<path d="M187.5 51.2h.1M187.5 53.1h.1M187.5 55h.1M187.5 57h.1M187.5 58.9h.1M208.8 51.2h.1M208.8 53.1h.1M208.8 55h.1M208.8 57h.1M208.8 58.9h.1M187.5 60.8h.1M187.5 62.7h.1"/>
<path d="M187.5 64.7h.1M187.5 66.6h.1M187.5 68.5h.1M187.5 70.5h.1M187.5 72.4h.1M187.5 74.3h.1M187.5 76.3h.1M187.5 78.2h.1M208.8 60.8h.1M208.8 62.7h.1M208.8 64.7h.1M208.8 66.6h.1"/>
<path d="M208.8 68.5h.1M208.8 70.5h.1M208.8 72.4h.1M208.8 74.3h.1M208.8 76.3h.1M208.8 78.2h.1M187.5 80.1h.1M187.5 82h.1M187.5 84h.1M187.5 85.9h.1M187.5 87.8h.1M187.5 89.8h.1"/>
<path d="M187.5 91.7h.1M187.5 93.6h.1M187.5 95.6h.1M187.5 97.5h.1M187.5 99.4h.1M208.8 80.1h.1M208.8 82h.1M208.8 84h.1M208.8 85.9h.1M208.8 87.8h.1M208.8 89.8h.1M208.8 91.7h.1"/>
<path d="M208.8 93.6h.1M208.8 95.6h.1M208.8 97.5h.1M208.8 99.4h.1M226.1 93.6h.1M226.1 93.6h2M187.5 101.3h.1M187.5 103.3h.1M187.5 105.2h.1M187.5 107.1h.1M187.5 109.1h.1M187.5 111h.1"/>
<path d="M187.5 112.9h.1M187.5 114.9h.1M187.5 116.8h.1M187.5 118.7h.1M208.8 101.3h.1M208.8 103.3h.1M208.8 105.2h.1M208.8 107.1h.1M208.8 109.1h.1M208.8 111h.1M208.8 112.9h.1M208.8 114.9h.1"/>
<path d="M208.8 116.8h.1M208.8 118.7h.1M98.8 121.6h.1M98.8 127.4h.1M98.8 121.6v2M98.8 125.5v1.9M187.5 120.6h.1M187.5 122.6h.1M187.5 124.5h.1M187.5 126.4h.1M187.5 128.4h.1M187.5 130.3h.1"/>
<path d="M187.5 132.2h.1M187.5 134.2h.1M187.5 136.1h.1M187.5 138h.1M187.5 140h.1M208.8 120.6h.1M208.8 122.6h.1M208.8 124.5h.1M208.8 126.4h.1M208.8 128.4h.1M208.8 134.2h.1M208.8 130.3h.1"/>
<path d="M208.8 136.1h.1M208.8 132.2h.1M208.8 138h.1M208.8 140h.1M187.5 141.9h.1M187.5 143.8h.1M187.5 145.8h.1M208.8 141.9h.1M208.8 143.8h.1M208.8 145.8h.1"/>
</g>
<circle cx="183.6" cy="107.1" r=".37" fill="#f0f"/>
<circle cx="183.6" cy="107.1" r=".37" fill="none" stroke="#f0f" stroke-width=".19"/>
<circle cx="212.6" cy="68.5" r=".37" fill="#f0f"/>
<circle cx="212.6" cy="68.5" r=".37" fill="none" stroke="#f0f" stroke-width=".19"/>
<circle cx="183.6" cy="101.3" r=".38" fill="#f0f"/>
<circle cx="183.6" cy="101.3" r=".38" fill="none" stroke="#f0f" stroke-width=".19"/>
<circle cx="212.6" cy="62.7" r=".38" fill="#f0f"/>
<circle cx="212.6" cy="62.7" r=".38" fill="none" stroke="#f0f" stroke-width=".19"/>
<circle cx="183.6" cy="68.5" r=".37" fill="#f0f"/>
<circle cx="183.6" cy="68.5" r=".37" fill="none" stroke="#f0f" stroke-width=".19"/>
<circle cx="212.6" cy="51.2" r=".37" fill="#f0f"/>
<circle cx="212.6" cy="51.2" r=".37" fill="none" stroke="#f0f" stroke-width=".19"/>
<circle cx="90" cy="118.7" r=".37" fill="#f0f"/>
<circle cx="90" cy="118.7" r=".37" fill="none" stroke="#f0f" stroke-width=".19"/>
<circle cx="179.8" cy="118.7" r=".37" fill="#f0f"/>
<circle cx="179.8" cy="118.7" r=".37" fill="none" stroke="#f0f" stroke-width=".19"/>
<circle cx="98.7" cy="118.7" r=".37" fill="#f0f"/>
<circle cx="98.7" cy="118.7" r=".37" fill="none" stroke="#f0f" stroke-width=".19"/>
<circle cx="94.9" cy="129.3" r=".38" fill="#f0f"/>
<circle cx="94.9" cy="129.3" r=".38" fill="none" stroke="#f0f" stroke-width=".19"/>
<text font-size="7.1" fill="#00f" x="160.5" y="30.7">SOM CONNECTOR 3</text>
<g font-size="2.5">
<text x="322.5" y="272.6">SOM B2B-2</text>
<text x="333.7" y="281.7">AMMDK-0A1</text>
<text x="384.2" y="288.3">8</text>
<text x="394.3" y="288.3">23</text>
</g>
<text font-size="2.3" x="316.3" y="269.3">TITLE</text>
<text font-size="2.2" x="388.7" y="288.3">OF</text>
<text font-size="2.1" x="322.7" y="281.9">C</text>
<g font-size="1.7" fill="#000080">
<text x="191.4" y="47">J4</text>
<text x="230" y="94.3">TP48</text>
<text x="155.7" y="111.7">TP47</text>
<text x="91" y="123.2">C73</text>
<text x="99.7" y="123.2">C76</text>
<text x="91" y="127.1">0.1uF</text>
<text x="99.7" y="127.1">0.1uF {17} GREEN_LED_DRV</text>
<text x="191.4" y="151.2">DF40C-100DS</text>
</g>
<g font-size="1.7">
<text x="106.7" y="53.8">COEX_UART_RX</text>
<text x="108.8" y="51.8">COEX_UART_TX</text>
<text x="272.9" y="51.8">VREG_L19A_2P8</text>
<text x="104.7" y="55.7">{14} SDC2_CLK</text>
<text x="104.7" y="57.6">{14} SDC2_DATA3</text>
<text x="104.7" y="59.5">{14} SDC2_DATA2</text>
<text x="272.5" y="59.4">USB2_HS_N</text>
<text x="272.9" y="55.7">VREG_L15A_1P8</text>
<text x="283.9" y="59.4">{15}</text>
<text x="104.7" y="61.5">{14} SDC2_CMD</text>
<text x="104.7" y="63.4">{14} SDC2_DATA1</text>
<text x="104.7" y="65.3">{14} SDC2_DATA0</text>
<text x="272.5" y="61.3">USB2_HS_P {15}</text>
<text x="272.9" y="65.3">USB1_HS_P {9}</text>
<text x="104.7" y="69.2">{14} VREG_L21A_2P95</text>
<text x="108.8" y="67.3">VREG_L17A_2P8</text>
<text x="272.9" y="67.3">USB1_HS_N</text>
<text x="272.9" y="71.1">PM_VCOIN</text>
<text x="283.1" y="71.1">{17}</text>
<text x="284.3" y="67.3">{9}</text>
<text x="106.7" y="75">CAM_IRQ</text>
<text x="108.8" y="73.1">VREG_L23A_2P8</text>
<text x="108.8" y="76.9">CAM2_RST_N</text>
<text x="272.9" y="76.9">CAM0_STANDBY_N</text>
<text x="272.9" y="73.1">PCIE1_WAKE</text>
<text x="272.9" y="75">PCIE1_RST_N</text>
<text x="108.8" y="78.8">TS0_RESET_N</text>
<text x="108.8" y="80.8">FLASH_STROBE_EN</text>
<text x="108.8" y="82.7">FLASH_STROBE_TRIG</text>
<text x="272.9" y="78.8">PCIE1_CLKREQ_N</text>
<text x="272.9" y="80.8">MEMS_RESET_N</text>
<text x="272.9" y="82.7">BLSP6_I2C_SDA</text>
<text x="287.7" y="82.7">{12}</text>
<text x="102.6" y="88.5">{19} BLSP1_SPI_MISO</text>
<text x="104.7" y="84.6">{19} BLSP1_SPI_CS_N</text>
<text x="104.7" y="86.6">{19} BLSP1_SPI_MOSI</text>
<text x="272.9" y="84.6">VREG_L14A_1P8</text>
<text x="272.9" y="86.6">BLSP6_I2C_SCL</text>
<text x="272.9" y="88.5">CODEC_RESET_N</text>
<text x="287.5" y="86.6">{12}</text>
<text x="104.7" y="90.4">{19} BLSP1_SPI_CLK</text>
<text x="106.7" y="92.4">W_DISABLE_N</text>
<text x="272.9" y="90.4">CAM0_RST_N</text>
<text x="272.9" y="92.4">SEC_MI2S_DATA0</text>
<text x="106.7" y="96.2">CODEC_INT1_N</text>
<text x="108.8" y="98.1">CDC_MCLK</text>
<text x="108.8" y="100.1">VREG_L29A_2P8</text>
<text x="272.9" y="96.2">TER_MI2S_SCK</text>
<text x="272.9" y="98.1">TER_MI2S_WS</text>
<text x="272.9" y="100.1">TER_MI2S_DATA0</text>
<text x="102.6" y="105.9">{12} PCIE2_WAKE</text>
<text x="106.7" y="103.9">PCIE2_CLKREQ_N</text>
<text x="272.9" y="102">SLIMBUS_DATA0</text>
<text x="272.9" y="103.9">SLIMBUS_CLK</text>
<text x="272.9" y="105.9">SLIMBUS_DATA1</text>
<text x="272.9" y="107.8">SSC_PWR_EN</text>
<text x="86.2" y="113.8">VREG_S4A_1P8</text>
<text x="102.2" y="109.7">{16,18} APQ_RESOUT_N</text>
<text x="102.6" y="113.6">{17} ALSPG_INT_N</text>
<text x="272.9" y="109.7">SSC_SPI_1_CLK</text>
<text x="272.9" y="111.7">SSC_SPI_1_CS_N</text>
<text x="272.9" y="113.6">SSC_SPI_1_MOSI</text>
<text x="106.7" y="117.4">HRM_INT</text>
<text x="108.8" y="115.5">SPKR_AMP_EN1</text>
<text x="272.9" y="115.5">SSC_SPI_1_MISO</text>
<text x="272.9" y="117.4">SSC_SPI_1_CS1_MAG_N</text>
<text x="272.9" y="119.4">SSC_UART_2_RX</text>
<text x="104.7" y="125.2">{17} RED_LED_DRV</text>
<text x="113.2" y="123.2">{15} USB2_ID</text>
<text x="272.9" y="121.3">SSC_I2C_3_SCL</text>
<text x="272.9" y="123.2">SSC_UART_2_TX</text>
<text x="272.9" y="125.2">SSC_I2C_3_SDA</text>
<text x="287.7" y="121.3">{17}</text>
<text x="287.9" y="125.2">{17}</text>
<text x="104.7" y="129">{17} BLUE_LED_DRV</text>
<text x="105.9" y="131">PMI8994_VREG_WLED</text>
<text x="272.9" y="127.1">QUA_MI2S_DATA3</text>
<text x="272.9" y="129">QUA_MI2S_DATA0</text>
<text x="272.9" y="131">QUA_MI2S_DATA1</text>
<text x="106.7" y="132.9">PMI8994_WLED_SINK1</text>
<text x="106.7" y="134.8">PMI8994_WLED_SINK3</text>
<text x="106.7" y="136.7">PMI8994_WLED_SINK2</text>
<text x="272.9" y="132.9">QUA_MI2S_WS</text>
<text x="272.9" y="134.8">QUA_MI2S_SCK</text>
<text x="272.9" y="136.7">QUA_MI2S_DATA2</text>
<text x="106.7" y="140.6">PMI8994_CABC</text>
<text x="108.8" y="138.7">VREG_DISP</text>
<text x="108.8" y="142.5">VREG_DISN</text>
<text x="272.9" y="138.7">CAM1_RST_N {18}</text>
<text x="272.9" y="142.5">PCIE2_RST_N</text>
<text x="273.8" y="140.6">BOOT_CONFIG1</text>
<text x="285.8" y="142.5">{12}</text>
<text x="288.7" y="140.6">{18}</text>
<text x="103.6" y="144.5">{9} USB_HS1_VBUS_DET</text>
<text x="106.7" y="146.4">CODEC_INT2_N</text>
<text x="272.9" y="144.5">USB_HUB_RESET</text>
<text x="272.9" y="146.4">QUA_MI2S_MCLK {16}</text>
<text x="289.1" y="144.5">{9,18}</text>
<text x="275.4" y="279.6">Entropic Manikin LLC,</text>
<text x="321.3" y="278.3">SIZE</text>
<text x="333.7" y="278.3">DRAWING NO</text>
<text x="389.2" y="278.4">REV</text>
<text x="389.5" y="281.3">2.0</text>
<text x="275.4" y="282.5">670 Transfer Rd,</text>
<text x="275.4" y="285.4">St Paul, MN55114 USA</text>
<text x="316.5" y="288.3">SCALE</text>
<text x="325.9" y="288.3">NONE</text>
<text x="338.1" y="288.3">RELEASE DATE</text>
<text x="356.4" y="288.3">24/03/2018</text>
<text x="374.2" y="288.4">SHEET</text>
</g>
<g font-size="1.7" fill="#004080">
<text x="192.6" y="51.6">1</text>
<text x="192.6" y="53.6">3</text>
<text x="202.8" y="51.6">2</text>
<text x="202.8" y="53.6">4</text>
<text x="192.6" y="55.5">5</text>
<text x="192.6" y="57.4">7</text>
<text x="192.6" y="59.3">9</text>
<text x="201.8" y="59.3">10</text>
<text x="202.8" y="55.5">6</text>
<text x="202.8" y="57.4">8</text>
<text x="192.6" y="61.3">11</text>
<text x="192.6" y="63.2">13</text>
<text x="192.6" y="65.1">15</text>
<text x="201.8" y="61.3">12</text>
<text x="201.8" y="63.2">14</text>
<text x="201.8" y="65.1">16</text>
<text x="192.6" y="67.1">17</text>
<text x="192.6" y="69">19</text>
<text x="192.6" y="70.9">21</text>
<text x="201.8" y="67.1">18</text>
<text x="201.8" y="69">20</text>
<text x="201.8" y="70.9">22</text>
<text x="192.6" y="72.9">23</text>
<text x="192.6" y="74.8">25</text>
<text x="192.6" y="76.7">27</text>
<text x="201.8" y="72.9">24</text>
<text x="201.8" y="74.8">26</text>
<text x="201.8" y="76.7">28</text>
<text x="192.6" y="78.6">29</text>
<text x="192.6" y="80.6">31</text>
<text x="192.6" y="82.5">33</text>
<text x="201.8" y="78.6">30</text>
<text x="201.8" y="80.6">32</text>
<text x="201.8" y="82.5">34</text>
<text x="192.6" y="84.4">35</text>
<text x="192.6" y="86.4">37</text>
<text x="192.6" y="88.3">39</text>
<text x="201.8" y="84.4">36</text>
<text x="201.8" y="86.4">38</text>
<text x="201.8" y="88.3">40</text>
<text x="192.6" y="90.2">41</text>
<text x="192.6" y="92.2">43</text>
<text x="192.6" y="94.1">45</text>
<text x="201.8" y="90.2">42</text>
<text x="201.8" y="92.2">44</text>
<text x="201.8" y="94.1">46</text>
<text x="192.6" y="96">47</text>
<text x="192.6" y="97.9">49</text>
<text x="192.6" y="99.9">51</text>
<text x="192.6" y="101.8">53</text>
<text x="201.8" y="96">48</text>
<text x="201.8" y="97.9">50</text>
<text x="201.8" y="99.9">52</text>
<text x="201.8" y="101.8">54</text>
<text x="192.6" y="103.7">55</text>
<text x="192.6" y="105.7">57</text>
<text x="192.6" y="107.6">59</text>
<text x="201.8" y="103.7">56</text>
<text x="201.8" y="105.7">58</text>
<text x="201.8" y="107.6">60</text>
<text x="192.6" y="109.5">61</text>
<text x="192.6" y="111.5">63</text>
<text x="192.6" y="113.4">65</text>
<text x="201.8" y="109.5">62</text>
<text x="201.8" y="111.5">64</text>
<text x="201.8" y="113.4">66</text>
<text x="192.6" y="115.3">67</text>
<text x="192.6" y="117.2">69</text>
<text x="192.6" y="119.2">71</text>
<text x="201.8" y="115.3">68</text>
<text x="201.8" y="117.2">70</text>
<text x="201.8" y="119.2">72</text>
<text x="192.6" y="121.1">73</text>
<text x="192.6" y="123">75</text>
<text x="192.6" y="125">77</text>
<text x="201.8" y="121.1">74</text>
<text x="201.8" y="123">76</text>
<text x="201.8" y="125">78</text>
<text x="192.6" y="126.9">79</text>
<text x="192.6" y="128.8">81</text>
<text x="192.6" y="130.8">83</text>
<text x="201.8" y="126.9">80</text>
<text x="201.8" y="128.8">82</text>
<text x="201.8" y="130.8">84</text>
<text x="192.6" y="132.7">85</text>
<text x="192.6" y="134.6">87</text>
<text x="192.6" y="136.5">89</text>
<text x="201.8" y="134.6">88</text>
<text x="201.8" y="136.5">90</text>
<text x="201.8" y="132.7">86</text>
<text x="192.6" y="138.5">91</text>
<text x="192.6" y="140.4">93</text>
<text x="192.6" y="142.3">95</text>
<text x="201.8" y="138.5">92</text>
<text x="201.8" y="140.4">94</text>
<text x="201.8" y="142.3">96</text>
<text x="192.6" y="144.3">97</text>
<text x="192.6" y="146.2">99</text>
<text x="200.9" y="146.2">100</text>
<text x="201.8" y="144.3">98</text>
</g>
<g font-size="1.7" fill="#f00">
<text x="218.8" y="92.8">TYPE-C_INT</text>
<text x="165.7" y="110.2">TYPE-C_SW_DIR</text>
</g>
<g font-size="1.4">
<text x="53.4" y="1.4">5</text>
<text x="130.6" y="1.4">4</text>
<text x="207.8" y="1.4">3</text>
<text x="285" y="1.4">2</text>
<text x="362.2" y="1.4">1</text>
<text x="13.3" y="39.4">D</text>
<text x="401.4" y="39.4">D</text>
<text x="13.3" y="111.8">C</text>
<text x="401.4" y="111.8">C</text>
<text x="13.3" y="184.1">B</text>
<text x="401.4" y="184.1">B</text>
<text x="13.3" y="256.5">A</text>
<text x="401.4" y="256.5">A</text>
<text x="53.4" y="292.9">5</text>
<text x="130.6" y="292.9">4</text>
<text x="207.8" y="292.9">3</text>
<text x="285" y="292.9">2</text>
<text x="362.2" y="292.9">1</text>
</g>
</svg>
